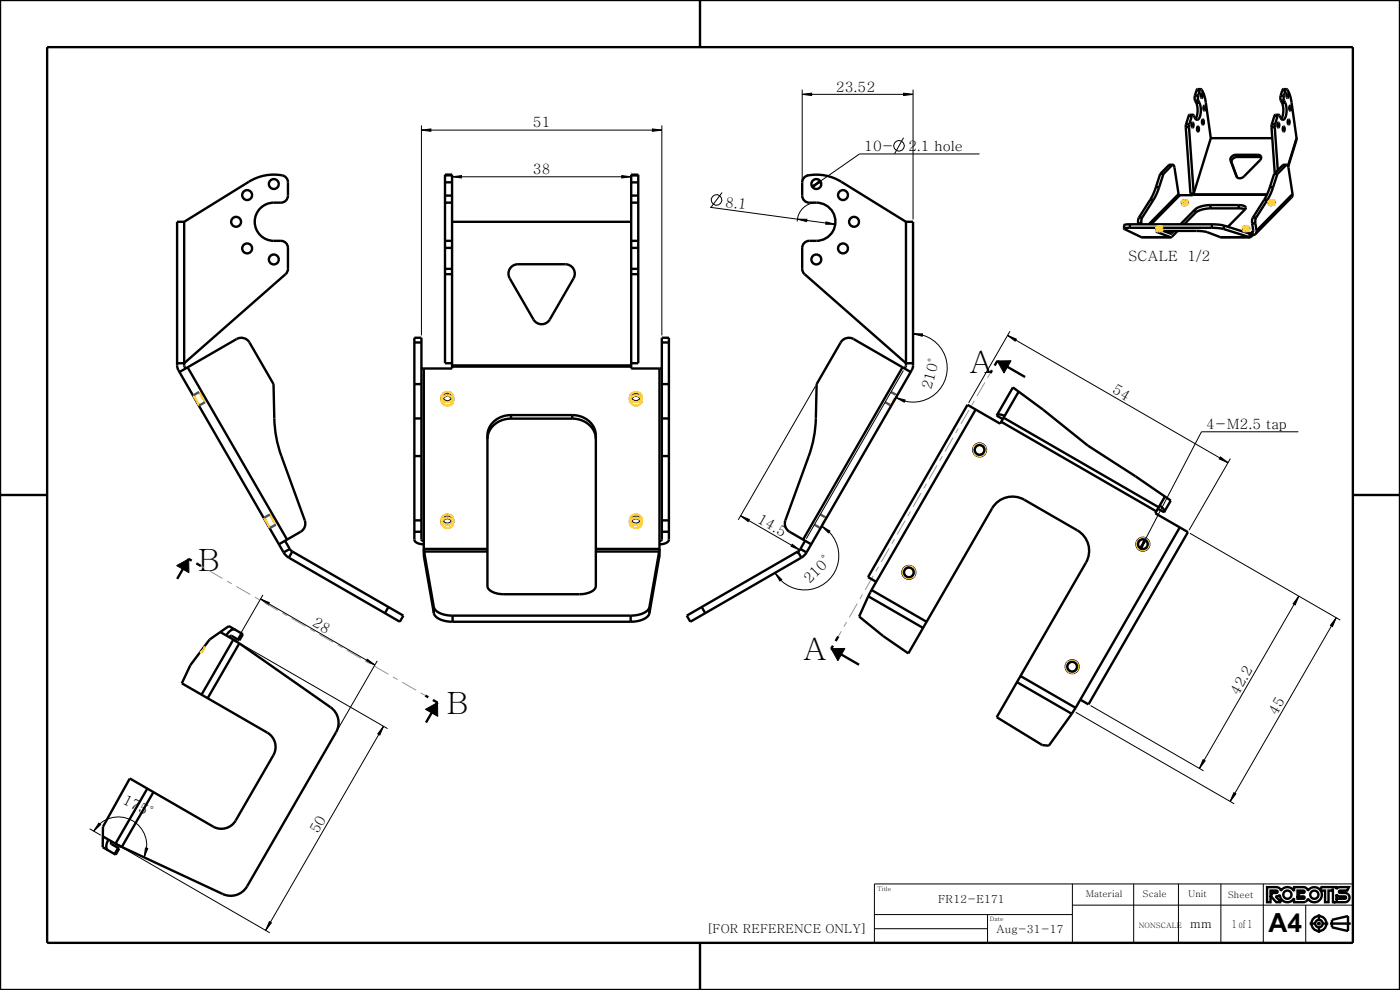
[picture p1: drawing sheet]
<svg xmlns="http://www.w3.org/2000/svg" width="297mm" height="210mm" viewBox="0 0 297 210" stroke-linecap="round" stroke-linejoin="round" font-family="sans-serif">
<g fill="#000">
<path d="M89.4 27.6l2-.2v.5zM95.9 37.5l2-.3v.5zM131.9 37.2l2 .3-2 .2zM138.4 27.4l2 .2-2 .3zM170.2 20l2-.2v.5zM172.3 39.6l1.5-1.3 .3 .4zM172.3 39.4l1.7-1-1.5 1.4zM191.7 19.8l2 .2-2 .3zM169.2 46.5h2l-.1 .5zM175.2 47.1l2 .5h-2zM193.7 70.8h2l-.1 .5zM211.6 76.6l2.9-.1-1.5 2.6z"/>
<path d="M213.8 71.1l1.8 .8-.2 .5zM190.1 84.3l1.9 .5-.2 .5zM258.9 96.9l1.6 1.2-1.8-.7zM37.5 120l2.5-1.4 .1 2.9zM157.1 109.4l1.9 .8-.3 .4zM168.1 115.5l1.6 1.2-1.9-.8zM174.3 111.6l1.8 1-.4 .4zM242.6 114.7l.4 .2-1.1 1.6zM243 114.3l-.7 1.9-.4-.2zM55.3 127.1l1.8 .7-.2 .5zM164.4 121.5l1.4 1.4-.3 .3zM176.3 137.6l3-.1-1.5 2.6z"/>
<path d="M275.5 126.5l-.7 1.8-.5-.2zM283.5 131l-.8 1.9-.4-.3zM77.9 139.8l1.6 1.3-1.8-.8zM81.4 154.1l-.8 1.8-.5-.2zM90.3 150.5l2.5-1.5 .1 3zM21 174.6l.4 .3-1.5 1.4zM255.2 161.1l.5 .3-1.3 1.6zM261.8 168.1l.4 .3-1.2 1.6zM30.9 179.9l.4 .1-.7 1.9zM57.1 195.5l.5 .3-1.2 1.6z"/>
</g>
<g fill="none" stroke="#000" stroke-width=".21">
<path d="M170.2 19v19.2M191.7 19.8l2 .2-2 .3zM193.7 19v27.6M89.4 27.6l2-.2v.5zM89.4 26.6v44.5M89.4 27.6h51M95.9 37.5l2-.3v.5zM95.9 36.5h.1M95.9 37.5h38M131.9 37.2l2 .3-2 .2zM133.9 36.5v.1M138.4 27.4l2 .2-2 .3z"/>
<path d="M140.4 26.6v44.5M170.2 20l2-.2v.5zM170.2 20h23.5M172.3 39.4l1.7-1-1.5 1.4zM172.3 39.6l1.5-1.3 .3 .4zM191.7 29.2l-1.9 3.5M207.8 32.7h-25.5l-10 6.9M150.6 44l26.6 3.6M153.2 40.8l-2.4 3.2M169.2 46.5h2l-.1 .5zM173.2 43a4.1 4.1 0 0 0-4.1 4M175.2 47.1l2 .5h-2z"/>
<path d="M191.6 78.6l-20.5 35.7M193.7 70.8h2l-.1 .5zM193.7 70.8a7.2 7.2 0 0 1 7 9.1 7.2 7.2 0 0 1-10.6 4.4M211.6 76.6l2.9-.1-1.5 2.6zM213.8 71.1l1.8 .8-.2 .5zM213.8 71.1l46.7 27M214.3 70.3l-8.8 15.1M173 81.9l-16.4 28.4M190.1 84.3l1.9 .5-.2 .5zM258.9 96.9l1.6 1.2-1.8-.7zM261 97.3l-8.7 15.1M275.4 91.6h-20.5l-13 24.9"/>
<path d="M37.5 120l2.5-1.4 .1 2.9zM157.1 109.4l1.9 .8-.3 .4zM157.1 109.4l12.6 7.3M168.1 115.5l1.6 1.2-1.9-.8zM169.6 116.9l-.4 .6M174.3 111.6l1.8 1-.4 .4zM174.3 111.6a7.2 7.2 0 0 1 1.5 11.4 7.2 7.2 0 0 1-11.4-1.5M242.6 114.7l.4 .2-1.1 1.6zM243 114.3l-.7 1.9-.4-.2zM252.4 113.1l31.9 18.4M50.6 136.3l31.6 18.3M55.3 127.1l1.8 .7-.2 .5z"/>
<path d="M55.3 127.1l24.2 14M55.8 126.2l-5.4 9.4M77.9 139.8l1.6 1.3-1.8-.8zM164.4 121.5l1.4 1.4-.3 .3zM176.3 137.6l3-.1-1.5 2.6zM275.5 126.5l-.7 1.8-.5-.2zM275.5 126.5l-21.1 36.5M283.5 131l-.8 1.9-.4-.3zM283.5 131l-22.5 39M80 140.2l-8.5 14.7M81.4 154.1l-.8 1.8-.5-.2zM81.4 154.1l-25 43.3"/>
<path d="M90.3 150.5l2.5-1.5 .1 3zM228.2 151.1l33.6 19.4M231.3 149.7l24 13.8M19 175.8l2.4 1.4M19.9 176.3a6 6 0 0 1 8-2.3 6 6 0 0 1 2.7 7.9M21 174.6l.4 .3-1.5 1.4zM25.6 179.6l31.6 18.3M30.9 179.9l.4 .1-.7 1.9zM255.2 161.1l.5 .3-1.3 1.6zM261.8 168.1l.4 .3-1.2 1.6zM57.1 195.5l.5 .3-1.2 1.6zM185.5 187.5h101.5v12.5h-101.5z"/>
<path d="M185.5 197h24M185.5 194h42M209.5 194v6M227.5 192h59.5M227.5 187.5v12.5M240.5 187.5v12.5M250 187.5v12.5M259 187.5v12.5M268 187.5v12.5M277 192v8"/>
<circle cx="190.7" cy="30.9" r="1.13"/>
<circle cx="152" cy="42.4" r="1.13"/>
</g>
<g fill="none" stroke="#000" stroke-width=".51">
<path d="M0 0h297v210h-297zM148.5 0v10M253.8 19.2l-.3 1.1M253.8 19.2h.7M254.5 19.2l-.3 1.1M254.7 18.9h.1a4.7 4.7 0 0 1 1 2.8l1.1 7.6M254.7 18.9h-.7l-.2 .3M254.7 18.9l-.2 .3M272 19.2l-.3 1.1M272 19.2h.7M272.7 19.2l-.3 1.1M272.9 18.9h-.7l-.2 .3"/>
<path d="M272.9 18.9h.1a4.7 4.7 0 0 1 1 2.8l1.1 7.6M272.9 18.9l-.2 .3M94.4 38.7h1.5M94.4 37.2h1.5M133.9 38.7h1.5M133.9 37.2h1.5M171.4 37.2h-.2M245.2 39.7l-1.2 2.7M245.2 39.7h.7M245.9 39.7l-1.2 2.7M246.1 36.9l-.9 2.8M246.1 36.9h.7"/>
<path d="M246.8 36.9l-.9 2.8M248 35l-1.9 1.9M248 35h.7M248.7 35l-1.9 1.9M248.8 35h-.8M248.8 35l.4 .5 .8 5.7M248.8 35h-.1M251.5 27l1 14.1M251.5 27h.7M251.6 26.4l-.1 .6M251.6 26.4h.7M252.1 24.6l-.5 1.8"/>
<path d="M252.1 24.6h.7M252.2 27l1 14.1h-.7M252.3 26.4l-.1 .6M252.8 24.6l-.5 1.8M253.1 24.4h-.8l-.2 .2M253.1 24.4l-.3 .2M253.5 20.3v1M253.5 20.3h.7M253.5 21.3l.3 .5M253.5 21.3h.7M253.8 21.8a4.1 4.1 0 0 1-.2 3.4M253.8 21.8h.7"/>
<path d="M254.2 20.3v1M254.2 21.3l.3 .5M254.5 21.8a3.3 3.3 0 0 1-.5 3.6l-.3-.1-.6-.9M256.9 29.3l-3.7 11.9M256.9 29.3h13M261 34l.3 .5M261.3 34.5l1.1 3.1M262.2 32.8a1.06 1.06 0 0 0-1.2 1.2M262.2 32.8h4.6M262.2 32.8l.2 .5M262.4 33.3a1.06 1.06 0 0 0-1.1 1.2M262.4 33.3h4.7"/>
<path d="M266.8 32.8a.64 .64 0 0 1 .7 .4 .64 .64 0 0 1-.2 .8l-3.4 3.4a.99 .99 0 0 1-1.6 0l-1.3-3.4M266.8 32.8l.3 .5M267.1 33.3l.5 .1M269.4 39.7l-1.2 2.7M269.4 39.7h.7M269.7 27h.7M269.7 27l.7 9.8M269.8 26.4l-.1 .6M269.8 26.4h.7M270.1 39.7l-1.2 2.7M270.3 36.9h.7M270.3 36.9l-.9 2.8"/>
<path d="M270.3 24.6l-.5 1.8M270.3 24.6h.7M270.4 27l.7 9.1M270.5 26.4l-.1 .6M271 36.9l-.9 2.8M271 24.6l-.5 1.8M271.3 24.4h-.8l-.2 .2M271.3 24.4l-.3 .2M271.7 20.3v1M271.7 20.3h.7M271.7 21.3h.7M271.7 21.3l.3 .5"/>
<path d="M272 21.8a4.1 4.1 0 0 1-.2 3.4M272 21.8h.6M272.1 35h.7M272.1 35l-1.8 1.9M272.4 20.3v1M272.4 21.3l.2 .5M272.6 21.8a3.3 3.3 0 0 1-.4 3.6l-.3-.1-.6-.9M272.8 35l-1.8 1.9M273 35l.3 .5 .9 5.7M273 35h-.9M273 35h-.2M275.1 29.3l-1.8 6"/>
<path d="M275.1 29.3l-1.9 5.9M39.1 47.1l13.7-8.6a9.7 9.7 0 0 1 7.5-1.2 1.5 1.5 0 0 1 .8 1.4v2.8a1.5 1.5 0 0 1-1.5 1.5 5.1 5.1 0 0 0-4.4 1.2 4 4 0 0 0-.9 4.4 4 4 0 0 0 3.8 2.5h1.5a1.5 1.5 0 0 1 1.5 1.5v4.4l-.1 .6-.4 .6-21.5 18.9h-1.5M39.1 47.1h-1.5v30.9l22.6 39.2M39.1 47.1v30.4l.3 .7M94.4 58.2h1.5M94.4 57h1.5M94.4 52.6h1.5M94.4 51.1h1.5M94.4 43h1.5M94.4 41.5h1.5M95.9 47.1h38M108.4 56.7a2 2 0 0 1 1.5-.6h10a2 2 0 0 1 1.8 3l-5.1 8.7a2 2 0 0 1-3.4 0l-5.1-8.7a2 2 0 0 1 .3-2.4z"/>
<path d="M133.9 58.2h1.5M133.9 57h1.5M133.9 52.6h1.5M133.9 51.1h1.5M133.9 43h1.5M133.9 41.5h1.5M192.2 47.1l-13.7-8.6a9.7 9.7 0 0 0-7.5-1.2 1.5 1.5 0 0 0-.8 1.4v2.8a1.5 1.5 0 0 0 1.5 1.5 4.8 4.8 0 0 1 4.6 1.5 4.1 4.1 0 0 1 .5 4.3 4.1 4.1 0 0 1-3.6 2.3h-1.5a1.5 1.5 0 0 0-1.5 1.5v4.4l.1 .6 .4 .6 21.5 18.9h1.5M192.2 47.1h1.5l-.1 30.9-22.5 39.2M192.2 47.1v30.4l-.3 .7M238.4 48.5l3.7 1.8M239.7 48.3l-1.3 .2M239.7 48.3h17.4"/>
<path d="M239.7 47.6l-1.2 .1-.1 .8M239.7 47.6v.7M239.7 47.6h17.4M241.5 47.4v.2M241.5 47.4h.6M241.6 46.2l-.1 1.2M241.6 46.2h.7M242.1 50.3h.1M242.1 50.3h6.3M242.1 47.4l.1 .2M242.3 46.2l-.2 1.2M244 42.4l-2.4 3.8"/>
<path d="M244 42.4h.7M244.7 42.4l-2.4 3.8M245.5 49.2l-.1-.1 .8-.1h8.5l1.3 .2 2.9 1.1M245.5 49.2l2.9 1.1M245.5 49.1v.1M246.8 49l1.6 .6M248.2 49.5h.3M248.4 49.6h.1M248.5 49.5l-.1 .1M249 49l-.5 .5M249.8 49l-1.4 1.3M250 41.2l.3 .2"/>
<path d="M250 41.2l-6.3 6.4M250.3 41.4l-6.1 6.2M250.9 42.7l.8-.2a.32 .32 0 0 1-.1 .4 .32 .32 0 0 1-.4 0l-.3-.1zM252.5 41.1l.4 .3M253.1 41.3l-2.8 .1M253.1 41.3h15.7M253.2 41.2l-.1 .1M253.2 41.2h15.6M253.5 44.4l.1 .7M253.5 44.4l-3.1 3.2M253.6 45.1l-2.4 2.5M256.7 43.5l-1.9 .3-1.3 .6"/>
<path d="M256.7 43.5h6M256.7 43.5l.2 .7M256.9 44.2l-1.9 .3-1.4 .6M256.9 44.2h5.9M257.1 48.3l2.5 .3M257.1 47.6l2.5 .2M257.1 47.6v.7M258.9 50.3h.1M258.9 50.3h6.3M259.6 48.6l5.5 1.7M259.6 47.8l5.5 1.8M259.6 47.8v.8"/>
<path d="M262.7 43.5a1.27 1.27 0 0 1 1.6 .6l-.2 .3M262.7 43.5l.1 .7M262.8 44.2l1.3 .2M263.9 48.2l.8-.2a.32 .32 0 0 1-.1 .4 .32 .32 0 0 1-.4 0l-.3-.1zM264.1 44.4l-3.6 3.7M265 49.5h.3M265.1 50.3h.1M265.1 49.6v.7M265.3 49.5l-.2 .1M265.3 49.5l.1 .7M265.4 50.2l-.2 .1M265.6 47.4h.7"/>
<path d="M265.6 47.4l.3 1.5M265.8 49.9l-.4 .3M265.8 46.2l-.2 1.2M265.8 46.2h.7M265.9 48.9l-.2 .3 .1 .7M265.9 49l-.6 .5M266.3 47.4l.3 1.5M266.4 49.6l-.6 .3M266.5 46.2l-.2 1.2M266.6 48.9l-.2 .7M268.2 42.4h.7M268.2 42.4l-2.4 3.8"/>
<path d="M268.9 42.4l-2.4 3.8M274.2 41.2l-.2 .7-7.6 7.7M274.2 41.2l-7.6 7.7M38.1 78.9l12.1-7a2 2 0 0 1 2.7 .7l5.1 8.9 .2 7.3a25 25 0 0 0 1.5 7.9l5 13.7a2 2 0 0 1-.9 2.4l-4.6 2.7M39.8 77.9l21.1 36.6M87.9 72.6h1.5M89.4 77.9l.5 .3M89.9 78.2l.1 40.1M95.9 77.1h-1.5v-40.1h1.5v41.2h-6M95.9 77.8h38M95.9 77.5h38M133.9 77.1h1.5v-40h-1.5v41.1h6"/>
<path d="M139.9 78.2l-.1 40.1M140.4 77.9l-.5 .3M140.4 72.6h1.5M191.5 77.9l-21.1 36.6M193.2 78.9l-12.1-7a2 2 0 0 0-2.8 .7l-5.1 8.9-.1 7.3a25 25 0 0 1-1.5 7.9l-5 13.7a2 2 0 0 0 .9 2.4l4.6 2.7M211.6 76.6l5.9 3.4M87.9 96.7h1.5M87.9 88.8h1.5M87.9 81.5h1.5M93.9 84.5l.2-.3a1.09 1.09 0 0 1 1.8 .3M94.1 83.6a.95 .95 0 0 1 1.5 0 .95 .95 0 0 1-.2 1.4 .94 .94 0 0 1-1.2-.1 .94 .94 0 0 1-.1-1.3zM108.4 88.8a4.6 4.6 0 0 0-5 4.3"/>
<path d="M108.4 88.1a4.7 4.7 0 0 0-5 4.3v32.1a3 3 0 0 0 3.1 1.5l16.4 .1a3.5 3.5 0 0 0 3.4-1.5l.1-32.2a4.7 4.7 0 0 0-5-4.3M108.4 88.1v.7M108.4 88.8h13M108.4 88.1h13M121.4 88.8a4.6 4.6 0 0 1 5 4.3M121.4 88.1v.7M133.9 84.5l.2-.3a1.09 1.09 0 0 1 1.8 .3M134.1 83.6a.95 .95 0 0 1 1.5 0 .95 .95 0 0 1-.2 1.4 .94 .94 0 0 1-1.2-.1 .94 .94 0 0 1-.1-1.3zM140.4 96.7h1.5M140.4 88.8h1.5M140.4 81.5h1.5M207 86.9l-22.1 38.2"/>
<path d="M211.4 88.2a1.34 1.34 0 0 1 1.7 .1M211.4 88.2l3.5-6 6.4 4.7 9.5 7.6 10.1 6.5 7.5 5.2-1.5 2.5M211.4 88.2l1.3 .7M212.4 89.5l32.9 19M212.9 88.6l32.9 19M216.1 83.1l-3.9 6.8-7-4-21.1 36.5 1.8 1M0 105h10M40 118.6l-2.4 4.2M60.2 117.2l1.1 1.1M60.5 114.7l1 1.7M61.5 116.4l.5 .6M61.5 116.4l-1.3 .8"/>
<path d="M62 117l23.6 13.6-.8 1.3-23.5-13.6M62 117l-.7 1.3M87.9 112.8h1.5M87.9 110.4h1.5M89.9 114.7l-.5-.2v-42.9h-1.5v42.9a1.79 1.79 0 0 0 2 1M90 117h13.4M90 118.3l2 11.8M90 117l2 11.8M90 117v1.3M93.9 110.5l.2-.3a1.09 1.09 0 0 1 1.8 .3M94.1 109.6a.95 .95 0 0 1 1.5-.1 .95 .95 0 0 1-.2 1.5 .94 .94 0 0 1-1.2-.2 .94 .94 0 0 1-.1-1.2zM103.4 116.4h-13.5l.1 .6"/>
<path d="M126.4 116.4h13.5l-.1 .6M126.4 117h13.4M133.9 110.5l.2-.3a1.09 1.09 0 0 1 1.8 .3M134.1 109.6a.95 .95 0 0 1 1.5-.1 .95 .95 0 0 1-.2 1.5 .94 .94 0 0 1-1.2-.2 .94 .94 0 0 1-.1-1.2zM139.8 117v1.3M139.8 117l-2 11.8M139.8 118.3l-2 11.8M139.9 114.7l.5-.2v-42.9h1.5v42.9a1.79 1.79 0 0 1-2 1M140.4 112.8h1.5M140.4 110.4h1.5M169.3 117l-23.6 13.6 .7 1.3 23.6-13.6M169.3 117l.7 1.3"/>
<path d="M169.8 116.4l-.5 .6M169.8 116.4l1.3 .8M170.8 114.7l-1 1.7M171.1 117.2l-1.1 1.1M245.6 107.9l1.3 .8M246 107.3a1.34 1.34 0 0 1 .9 1.4M247.1 105.3l-2 3.6 6.9 4-21.1 36.5-1.7-1M250.3 111.9l-22.1 38.2M287 105h10M46.7 134.1l3.5 1.9M48.7 135.2l.4-.3 1.7 .9 .7-1.3-2.9-1.7-4.1 2.9-4.1 5.4-1.8 3.8 18.1 10.5a3.5 3.5 0 0 1 1.3 4.8l-8 13.9a3.5 3.5 0 0 1-4.8 1.2l-17.7-10.2-5.7 10.3v4.3l2.7 1.6 .8-1.3-1.7-1 .1-.5M49.9 133.6a1.79 1.79 0 0 0-1.9 1.2"/>
<path d="M50.8 136.5l-1.3-.8-6.7 11.7M50.8 136.5l19.3 13.5a4 4 0 0 1 1.2 5.3l-18.9 32.7a4 4 0 0 1-5.1 1.6l-21.5-9.9M50.8 136.5l-6.7 11.6M51.3 134.4l-.7 1.3M82.4 128.8l-.7 1.3M92 130.1l.1 .1a3.7 3.7 0 0 0 3.5 1.7h.4M92 128.8l.1 .1a3.8 3.8 0 0 0 3.6 1.7h.3M92 128.8v1.3M96 131.9h37.8M96 130.6h37.8M96 130.6v1.3M133.8 130.6v1.3"/>
<path d="M137.8 130.1l-.1 .1a3.8 3.8 0 0 1-3.6 1.7h-.3M137.8 128.8l-.1 .1a3.7 3.7 0 0 1-3.4 1.7h-.5M137.8 128.8v1.3M148.9 128.8l.7 1.3M176.3 137.6l5.9 3.4M184.2 126.5l-1.9 4.3 5.1 4.1 5.3 3.7 17.8-30.8a5 5 0 0 1 6.8-1.8l11.3 6.5a5 5 0 0 1 1.8 6.8l-19 32.8 9.7 5.9 1.4 .2 4.9-6.8M184.2 126.5l11.6 6.7M184.9 125.1l11.7 6.8M184.9 125.1l-.7 1.4M92.8 149l-2.4 4.3M215.7 144.7l11.7 6.7M216.5 143.4l11.7 6.7"/>
<path d="M228.2 150.1l-.8 1.3M21.8 177.4l3.6 2M23 178.1l-.1 .2a1.68 1.68 0 0 0 0 2M25.1 179.9l-.8 1.3M25.4 179.4l.4 .3M31.3 167.3l-6.8 11.7 .9 .4M32.6 168l-6.8 11.7M268.8 188.2h2.2l.5 .3 .2 .4a1.6 1.6 0 0 1 2.8 .1v-.8h2.3l.4 .3 .3 .4a1.6 1.6 0 0 1 2.6-.1l.2-.6h3.2v.4l.6-.4h2.1l-.4 .7h-1.5a.25 .25 0 0 0-.2 .3 .25 .25 0 0 0 .2 .2h1a.98 .98 0 0 1 1 1 .98 .98 0 0 1-1 1h-2.5v-2.9l-.2 .4h-.8v2.5h-.7v-2.5h-.9a1.6 1.6 0 0 1-.5 2.2 1.6 1.6 0 0 1-2.2-.5l-.3 .5-.4 .2-2.3 .1v-.9a1.6 1.6 0 0 1-1.8 .8 1.6 1.6 0 0 1-1.2-1.5l-.4 .3h-.5l1.2 1.3h-1l-1.2-1.3 .3-.7h.9a.25 .25 0 0 0 .2-.2 .25 .25 0 0 0-.2-.3h-1.3v2.5h-.7zM275.3 188.9l1.4 .1-.1 .4h-.9l-.4 .7 1.3 .1 .2 .1-.1 .3h-1.4zM277.8 195.9h1.2M279.4 195.9h.8M279.8 193.9v1.2"/>
<path d="M279.8 195.5v.8M279.8 196.7v1.2M280.6 195.9h1.2M282.2 195.9h4.4M282.6 195.1l3.4-.8v3.2l-3.4-.8zM283.5 189.7l.6 .4 1.3 .1 .1 .3-.2 .1h-1.6l-.2 .4zM148.5 200v10"/>
<circle cx="207.8" cy="95.4" r="1.35"/>
<circle cx="207.8" cy="95.4" r="1.03"/>
<circle cx="242.5" cy="115.4" r="1.35"/>
<circle cx="242.5" cy="115.4" r="1.03"/>
<circle cx="192.8" cy="121.4" r="1.35"/>
<circle cx="192.8" cy="121.4" r="1.03"/>
<circle cx="227.5" cy="141.4" r="1.35"/>
<circle cx="227.5" cy="141.4" r="1.03"/>
<circle cx="273.1" cy="189.8" r=".87"/>
<circle cx="278.8" cy="189.8" r=".87"/>
<circle cx="279.8" cy="195.9" r="1.59"/>
<circle cx="279.8" cy="195.9" r=".79"/>
</g>
<path d="M10 10h277v190h-277z" fill="none" stroke="#000" stroke-width=".5"/>
<g fill="none" stroke="#636" stroke-width=".51">
<path d="M245.3 48.3l.1 .6M246.5 48.1l.1 .7M250.7 42.8l.1 .6M251.9 42.6l.1 .6M263.7 48.3l.1 .6M264.9 48.1l.1 .7M269.1 42.8l.1 .6M270.4 42.6l.1 .6M42.2 83.1l-1.2 .7M43.5 85.3l-1.2 .7M93.7 84.2v.7M96.2 84.2v.7"/>
<path d="M133.7 84.2v.7M136.2 84.2v.7M187.8 85.3l1.2 .7M189 83.1l1.2 .7M57.2 109.1l-1.2 .7M58.5 111.3l-1.2 .7M93.7 110.2v.7M96.2 110.2v.7M133.7 110.2v.7M136.2 110.2v.7M172.8 111.3l1.2 .7M174 109.1l1.2 .7"/>
</g>
<g fill="none" stroke="#fc3" stroke-width=".51">
<path d="M245.3 48.2l.3-.1a.65 .65 0 0 1 .9 .1l-.3 .1a.65 .65 0 0 1-.9-.1zM245.4 48.9l.3-.2a.65 .65 0 0 1 .9 .1l-.3 .2a.65 .65 0 0 1-.9-.1zM250.7 42.7l.3-.1a.65 .65 0 0 1 .9 .1l-.2 .1a.65 .65 0 0 1-1-.1zM250.8 43.3l.3-.1a.65 .65 0 0 1 .9 .1l-.2 .2a.65 .65 0 0 1-1-.1zM263.7 48.2l.3-.1a.65 .65 0 0 1 .9 .1l-.3 .1a.65 .65 0 0 1-.9-.1zM263.8 48.9l.3-.2a.65 .65 0 0 1 .9 .1l-.3 .2a.65 .65 0 0 1-.9-.1zM269.2 42.7l.2-.1a.65 .65 0 0 1 1 .1l-.3 .1a.65 .65 0 0 1-1-.1zM269.3 43.3l.2-.1a.65 .65 0 0 1 1 .1l-.3 .2a.65 .65 0 0 1-1-.1zM41 83.8l1.3 2.2M42.2 83.1l1.3 2.2M94 83.5a1.16 1.16 0 0 1 1.7-.1 1.16 1.16 0 0 1-.1 1.7 1.15 1.15 0 0 1-1.5-.1 1.15 1.15 0 0 1-.1-1.5zM94 84.2a1.16 1.16 0 0 1 1.7-.1 1.16 1.16 0 0 1-.1 1.7 1.15 1.15 0 0 1-1.5-.1 1.15 1.15 0 0 1-.1-1.5z"/>
<path d="M134 83.5a1.16 1.16 0 0 1 1.7-.1 1.16 1.16 0 0 1-.1 1.7 1.15 1.15 0 0 1-1.5-.1 1.15 1.15 0 0 1-.1-1.5zM134 84.2a1.16 1.16 0 0 1 1.7-.1 1.16 1.16 0 0 1-.1 1.7 1.15 1.15 0 0 1-1.5-.1 1.15 1.15 0 0 1-.1-1.5zM190.2 83.8l-1.2 2.2M56 109.8l1.3 2.2M57.2 109.1l1.3 2.2M94 109.4a1.16 1.16 0 0 1 1.7 0 1.16 1.16 0 0 1-.1 1.7 1.15 1.15 0 0 1-1.5-.1 1.15 1.15 0 0 1-.1-1.6zM94 110.1a1.16 1.16 0 0 1 1.7 0 1.16 1.16 0 0 1-.1 1.7 1.15 1.15 0 0 1-1.5-.1 1.15 1.15 0 0 1-.1-1.6zM134 109.4a1.16 1.16 0 0 1 1.7 0 1.16 1.16 0 0 1-.1 1.7 1.15 1.15 0 0 1-1.5-.1 1.15 1.15 0 0 1-.1-1.6zM134 110.1a1.16 1.16 0 0 1 1.7 0 1.16 1.16 0 0 1-.1 1.7 1.15 1.15 0 0 1-1.5-.1 1.15 1.15 0 0 1-.1-1.6zM175.2 109.8l-1.2 2.2M43.4 137.1a1.38 1.38 0 0 1-1 1.3"/>
<circle cx="207.8" cy="95.4" r="1.25"/>
<circle cx="242.5" cy="115.4" r="1.25"/>
<circle cx="192.8" cy="121.4" r="1.25"/>
<circle cx="227.5" cy="141.4" r="1.25"/>
</g>
<path d="M211.6 76.6l-1.5 2.6M42.6 120.1l-2.6-1.5M177.8 135l-1.5 2.6M92.8 149l-2.6-1.5" fill="none" stroke="#000" stroke-width=".51" stroke-dasharray="1.1 1.1 3.4 1.1" stroke-linecap="butt"/>
<path d="M210.1 79.2l-32.3 55.8M90.2 147.5l-47.6-27.4" fill="none" stroke="#949499" stroke-width=".21" stroke-dasharray="1.1 1.1 3.4 1.1" stroke-linecap="butt"/>
<!-- layer: 02___PRT_ALL_AXES -->
<g fill="none" stroke="#000" stroke-width=".51">
<path d="M254.9 19.8l.2 .2a.5 .5 0 0 1-.2 .8l-.2-.6zM273.1 19.8l.2 .2a.5 .5 0 0 1-.2 .8l-.2-.6zM252.9 26l.3 .2a.5 .5 0 0 1-.3 .8l-.1-.5zM254.1 26.9l.2 .2a.5 .5 0 0 1-.2 .8l-.2-.5zM255.1 25.4l.3 .2a.5 .5 0 0 1-.3 .8l-.1-.5zM255.5 22.4l.2 .2a.5 .5 0 0 1-.3 .8l-.1-.5zM271.1 26l.3 .2a.5 .5 0 0 1-.3 .8l-.1-.5zM272.3 26.9l.2 .2a.5 .5 0 0 1-.2 .8l-.2-.5zM273.3 25.4l.2 .2a.5 .5 0 0 1-.2 .8l-.1-.5zM273.6 22.4l.3 .2a.5 .5 0 0 1-.3 .8l-.1-.5z"/>
<circle cx="58.1" cy="39" r="1.05"/>
<circle cx="173.2" cy="39" r="1.05"/>
<circle cx="50.1" cy="47.1" r="1.05"/>
<circle cx="52.4" cy="52.7" r="1.05"/>
<circle cx="52.4" cy="41.4" r="1.05"/>
<circle cx="58.1" cy="55" r="1.05"/>
<circle cx="173.2" cy="55" r="1.05"/>
<circle cx="178.8" cy="52.7" r="1.05"/>
<circle cx="178.8" cy="41.4" r="1.05"/>
<circle cx="181.2" cy="47.1" r="1.05"/>
</g>
<g font-size="6.5">
<text x="205.6" y="79.1">A</text>
<text x="42" y="121.1">B</text>
<text x="170.3" y="140.1">A</text>
<text x="94.8" y="151.5">B</text>
</g>
<text font-size="5.6" x="269.1" y="197.6">A4</text>
<g font-size="3">
<text x="177.3" y="19.4">23.52</text>
<text x="113.1" y="27">51</text>
<text x="183.3" y="32.1">10-</text>
<text x="192.6" y="32.1">2.1 hole</text>
<text x="113.1" y="36.9">38</text>
<text x="153.8" y="43.8" transform="rotate(8 153.8 43.8)">8.1</text>
<text x="239.3" y="55.3">SCALE 1/2</text>
<text x="197.6" y="82.7" transform="rotate(-75 197.6 82.7)">210°</text>
<text x="235.8" y="83.2" transform="rotate(30 235.8 83.2)">54</text>
<text x="255.9" y="91">4-M2.5 tap</text>
<text x="160.5" y="110.7" transform="rotate(30 160.5 110.7)">14.5</text>
<text x="171.7" y="123.9" transform="rotate(-45 171.7 123.9)">210°</text>
<text x="66.1" y="132.6" transform="rotate(30 66.1 132.6)">28</text>
<text x="262.7" y="147.6" transform="rotate(-60 262.7 147.6)">42.2</text>
<text x="270.8" y="151.8" transform="rotate(-60 270.8 151.8)">45</text>
<text x="25.8" y="170.3" transform="rotate(28 25.8 170.3)">175°</text>
<text x="67.4" y="177" transform="rotate(-60 67.4 177)">50</text>
</g>
<g font-size="2.6">
<text x="149.9" y="197.8">[FOR REFERENCE ONLY]</text>
<text x="252.5" y="196.8">mm</text>
</g>
<g font-size="2.3">
<text x="199" y="191.7">FR12-E171</text>
<text x="211.3" y="197.9">Aug-31-17</text>
<text x="261.4" y="196.9">1 of 1</text>
</g>
<g font-size="2">
<text x="230.3" y="190.3">Material</text>
<text x="242.4" y="190.3">Scale</text>
<text x="252.1" y="190.3">Unit</text>
<text x="260.5" y="190.4">Sheet</text>
</g>
<text font-size="1.6" x="241.6" y="196.8">NONSCALE</text>
<g font-size="1.3">
<text x="186.1" y="189">Title</text>
<text x="210" y="195.5">Date</text>
</g>
</svg>
